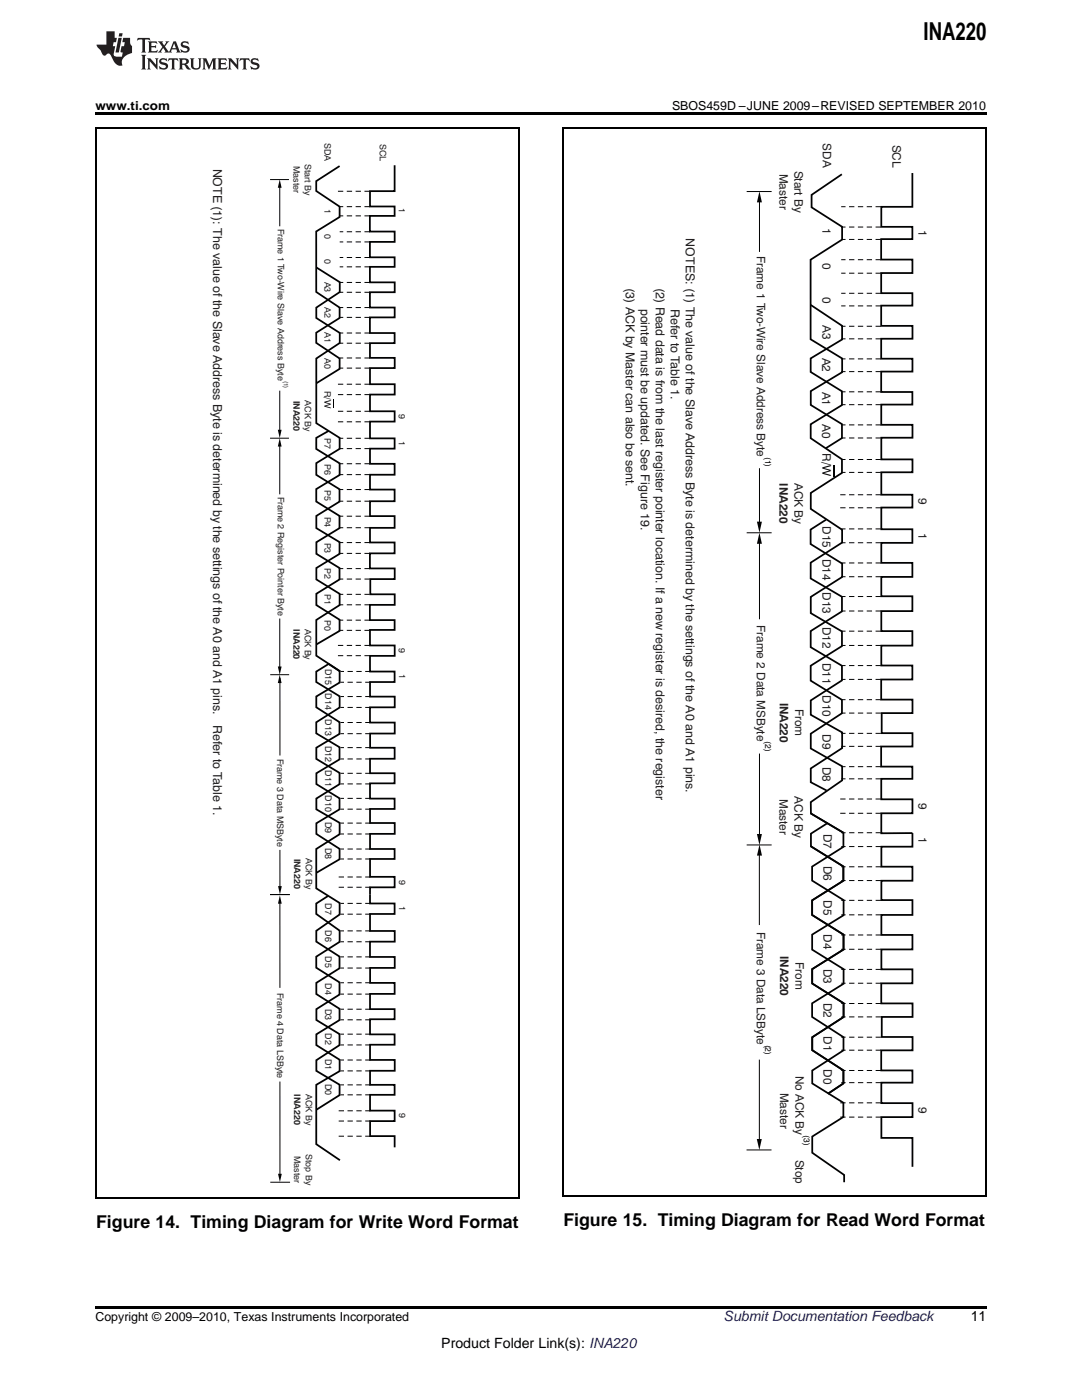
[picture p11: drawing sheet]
<svg xmlns="http://www.w3.org/2000/svg" width="216mm" height="279mm" viewBox="0 0 216 279" stroke-linecap="round" stroke-linejoin="round" font-family="sans-serif">
<g fill="#231f20">
<path d="M27.5 7.6l-.1 .5 .4-.2h.6v.1v2.1l-.2 .4h1l-.3-.4v-2.1l.1-.1h.5l.5 .2-.2-.5zM29.5 8.3l.2 .3v1.5l-.2 .4h1.8l.2-.6a1.04 1.04 0 0 1-1.3 .2v-.7h.6l.3 .2v-.6l-.3 .2h-.6v-.6l.8-.1 .4 .3-.2-.5zM31.5 8.3l.9 1.1-.9 1.1h.8l-.2-.2 .5-.7 .4 .7-.2 .2h1.5l-.1-.2 .1-.4h.9l.1 .4-.2 .2h1l-.3-.3-.7-1.9h-.5l-.9 2-.8-1 .9-1h-.8l.1 .3-.3 .5-.4-.6 .2-.2zM34.7 8.6l.4 1h-.7zM36.3 8.4a.63 .63 0 0 0-.2 .7 .63 .63 0 0 0 .6 .4l.6 .2 .1 .2a.75 .75 0 0 1-.7 .4 .75 .75 0 0 1-.6-.5l.1 .7 .1-.1a1.11 1.11 0 0 0 1.5-.6 1.13 1.13 0 0 0-1.2-.8l-.1-.4a1.04 1.04 0 0 1 1.2 .2l-.2-.5-.1 .1-.5-.2zM28.2 10.9l.2 .4v2.2l-.2 .4h1l-.3-.4v-2.2l.3-.4zM29.3 11.6l.3 .4v1.5l-.3 .4h.8l-.2-.4v-1.3l1.5 1.7v-1.9l.2-.4h-.7l.2 .4v.9l-1.1-1.3zM32 11.8a.62 .62 0 0 0-.2 .7 .62 .62 0 0 0 .6 .4l.6 .1 .1 .3a.76 .76 0 0 1-.7 .3 .76 .76 0 0 1-.6-.4l.1 .7 .1-.1a1.11 1.11 0 0 0 1.5-.6 1.13 1.13 0 0 0-1.2-.8l-.1-.4a1.04 1.04 0 0 1 1.2 .2l-.2-.6-.1 .1-.5-.1zM33.7 11.6l-.2 .6a.61 .61 0 0 1 .8-.3v1.6l-.2 .4h.9l-.2-.4v-1.6a.63 .63 0 0 1 .8 .3l-.2-.6zM35.6 11.6l.3 .4v1.5l-.3 .4h1l-.2-.2v-.8l.5 .2a.76 .76 0 0 0 1.2 .7l-1-1a.58 .58 0 0 0 .6-.5 .58 .58 0 0 0-.5-.6zM36.4 11.9h.1a.45 .45 0 0 1 .5 .1 .45 .45 0 0 1 .1 .5l-.7 .2zM37.9 11.6l.2 .2a2.17 2.17 0 0 0 .3 1.9 .99 .99 0 0 0 1.6-.6v-1.1l.2-.4h-.7l.2 .2a1.92 1.92 0 0 1-.2 1.8 .6 .6 0 0 1-.9-.5v-1.1l.2-.4zM40.4 11.6l.2 .4v1.5l-.2 .4h.7l-.2-.4v-1.4l.8 1.8 .8-1.8v1.4l-.2 .4h.9l-.2-.4v-1.5l.2-.4h-.8l-.6 1.5-.6-1.5zM43.4 11.6l.2 .4v1.5l-.2 .4h1.8l.2-.6a1.04 1.04 0 0 1-1.3 .1v-.6h.5l.4 .2v-.6l-.4 .2h-.5v-.7h.8l.3 .3-.1-.6zM45.5 11.6l.2 .4v1.5l-.2 .4h.7l-.2-.4v-1.3l1.5 1.7v-1.9l.2-.4h-.7l.2 .4v.9l-1.1-1.3zM47.9 11.6l-.1 .6a.61 .61 0 0 1 .8-.3v1.6l-.3 .4h1l-.3-.4 .1-1.6a.63 .63 0 0 1 .7 .3l-.1-.6zM50.2 11.8a.62 .62 0 0 0-.2 .7 .62 .62 0 0 0 .6 .4l.6 .1 .2 .3a.76 .76 0 0 1-.8 .3 .76 .76 0 0 1-.6-.4l.1 .7 .2-.1a1.11 1.11 0 0 0 1.5-.6 1.13 1.13 0 0 0-1.3-.8l-.1-.4a1.04 1.04 0 0 1 1.2 .2l-.1-.6-.2 .1-.5-.1z"/>
<path d="M21.2 6.3v2.6h-1.9l.1 .4 .7 .9a.91 .91 0 0 0 1 .8 .56 .56 0 0 1 .5-.3 .56 .56 0 0 1 .5 .3l.4 .8a1.53 1.53 0 0 0 1.9 1.2 1.54 1.54 0 0 1 1-2.1l.9-.3v-1.4a1.52 1.52 0 0 1-.3-1.6h-1.4l-.2 .8h.5l-.2 .8h-.4l-.2 1v.2l.4 .1-.2 .8a1.93 1.93 0 0 1-1.6-.3l.3-1.8h-.5l.2-.8h.4l.2-.8h-.4v-1.3zM23.6 7.6l-.6 2.9h.7l.6-2.9zM23.8 6.6l-.1 .7h.6l.2-.7z"/>
</g>
<g fill="none" stroke="#010202" stroke-width=".2" stroke-dasharray="1.1 .7" stroke-linecap="butt">
<path d="M175.8 41.3h-7.9M175.8 45.3h-7.9M175.8 47.8h-7.9M175.8 51.8h-7.9M175.8 54.5h-7.9M175.8 58.5h-7.9M175.8 61h-7.9M175.8 65.1h-7.9M175.8 67.6h-7.9M175.8 71.6h-7.9M175.8 74.2h-7.9M175.8 78.2h-7.9"/>
<path d="M175.8 80.8h-7.9M175.8 84.8h-7.9M175.8 87.4h-7.9M175.8 91.7h-7.8M175.8 94.3h-7.8M175.8 98.7h-8.5M175.8 101.3h-8.5M175.8 105.6h-7.9M175.8 108.3h-7.9M175.8 112.4h-7.9M175.8 115.1h-7.9M175.8 119.1h-7.9"/>
<path d="M175.8 121.9h-7.9M175.8 126h-7.9M175.8 128.8h-7.9M175.8 132.8h-7.9M175.8 135.6h-7.9M175.8 139.6h-7.9M175.8 142.3h-7.9M175.8 153h-7.9M175.8 155.4h-7.9M175.8 159.5h-8.5M175.8 162.3h-8.5"/>
</g>
<path d="M149 38.2h5M149 106.3h5M149 168.6h5" fill="none" stroke="#010202" stroke-width=".2"/>
<path d="M151.5 38.2l.5 2.2h-1z" fill="#010202"/>
<path d="M151.5 39.5v10.8M151.5 93.4v11.5" fill="none" stroke="#010202" stroke-width=".2"/>
<g fill="#010202">
<path d="M151 104.1h1l-.5 2.2z"/>
<path d="M151.5 106.3l.5 2.2h-1z"/>
</g>
<path d="M151.5 107.6v16M151.5 150.4v16.9" fill="none" stroke="#010202" stroke-width=".2"/>
<path d="M151 166.4l1 .1-.5 2.1z" fill="#010202"/>
<path d="M166.3 92.8v2.2" fill="none" stroke="#010202" stroke-width=".23"/>
<g fill="none" stroke="#010202" stroke-width=".2" stroke-dasharray="1.1 .7" stroke-linecap="butt">
<path d="M175.8 146.4h-7.9M175.8 149h-7.9M175.8 166.2h-7.9M175.8 169h-7.9M175.8 173h-7.9M175.8 175.7h-7.9M175.8 179.7h-7.9M175.8 182.6h-7.9M175.8 186.6h-7.9M175.8 189.4h-7.9M175.8 193.5h-7.9M175.8 196.2h-7.9"/>
<path d="M175.8 200.3h-7.9M175.8 202.9h-7.9M175.8 207h-7.9M175.8 213.6h-7.9M175.8 216.1h-7.9M175.8 209.6h-7.9M175.8 220.1h-8.5M175.8 222.9h-8.5"/>
</g>
<path d="M168 34.8l-6.1 4.1M182.1 34.5v6.8h-6.2v4h6.2v2.4h-6.3v4.1h6.3v2.7h-6.3v4h6.3v2.5h-6.3v4h6.3v2.6h-6.3v4h6.3v2.6h-6.3v4h6.3v2.5h-6.3v4.1h6.3v2.6h-6.2v4.3h6.2v2.6h-6.2v4.4h6.2v2.6h-6.2v4.3h6.2v2.7h-6.2v4h6.2v2.8h-6.2v3.9h6.2v3h-6.2v4h6.2v2.8h-6.2v4h6.2v2.8h-6.3v4h6.3v2.7h-6.2v4h6.2v2.7h-6.3v4h6.3v2.4h-6.3v4.1h6.3v2.8h-6.2v4h6.2v2.7h-6.2v4h6.2v2.8h-6.2v3.8h6.2v3h-6.2v4h6.2v2.9h-6.2v4h6.2v2.7h-6.3v4.1h6.3v2.7h-6.2v4h6.2v2.6h-6.3v4h6.3v2.5h-6.2v4.1h6.2v2.7h-6.2v4.2h6.2v5.8M161.9 41.3l6.1 4v2.5l-6.3 4v15.9l6.3 3.8v2.8l-6.2 3.8v2.7l6.2 3.8v2.8l-3.3 2.1M161.8 60.9l6.2 4.1v2.8l-6.2 3.7v2.7l6.2 3.9v2.7l-6.2 3.9v2.8l6.2 4.2v2.7l-6.2 4v3.2l6.2 4.1v2.6l-6.2 4v3.1l6.2 3.7v2.9l-6.2 3.9v3.3l6.2 3.7v2.9l-6.2 4v2.9l6.2 3.5v3.1l-6.2 4.1v2.7l3.1 1.7M164.8 103.7l-3.1 2v2.9l6.3 3.9v2.7l-6.2 3.9v3.3l6.2 3.6v2.9l-6.2 4v2.9l6.2 3.9v2.6l-6.2 4.1v3l6.2 3.5v2.8l-6.2 4.4v2.3M161.7 168.9l6.6 4v2.9l-6.2 3.9v2.9l6.2 3.9v3l-6.2 3.9v2.9l6.2 3.9v2.8l-6.2 4v2.6l6.2 4v2.6l-3.1 2.1M161.7 162.3l6.6 3.9v2.8l-6.3 3.9v2.8l6.3 3.9v3.1l-6.2 3.8v3l6.2 3.9v2.9l-6.3 3.9v2.8l6.3 4v2.6l-6.2 4v2.7" fill="none" stroke="#010202" stroke-width=".35"/>
<path d="M149 229.5h4.9" fill="none" stroke="#010202" stroke-width=".2"/>
<path d="M151.6 168.5l.4 2.3h-1z" fill="#010202"/>
<path d="M151.5 169.9v14.7M151.5 211.5v16.7" fill="none" stroke="#010202" stroke-width=".2"/>
<path d="M151 227.3h1l-.5 2.2z" fill="#010202"/>
<path d="M161.9 38.8v2.7M161.7 168.9l6.6 4v2.9l-6.2 3.9v2.9l6.2 3.9v3l-6.2 3.9v2.9l6.2 3.9v2.8l-6.2 4v2.6l6.2 4v2.6l-3.1 2.1M161.7 162.3l6.6 3.9M165.1 164.3l-3.3 2.1v2.6M162.1 216.2l6.2 3.9v2.8l-6.2 3.9v3.3l6.3 4.4v1.4" fill="none" stroke="#010202" stroke-width=".35"/>
<g fill="none" stroke="#010202" stroke-width=".2" stroke-dasharray="1.1 .7" stroke-linecap="butt">
<path d="M73.8 38.2h-6.4M73.8 41.2h-6M73.8 43.1h-6M73.8 46.3h-6M73.8 48.3h-6M73.8 51.4h-6M73.8 53.3h-6M73.8 56.4h-6M73.8 58.3h-6M73.8 61.4h-6M73.8 63.3h-6M73.8 66.5h-6"/>
<path d="M73.8 68.5h-6M73.8 71.4h-6M73.8 73.5h-6M73.8 76.7h-6.4M73.8 78.8h-6.4M73.8 82.1h-6.4M73.8 84.2h-6.4M73.8 87.5h-6M73.8 89.5h-6M73.8 92.6h-6M73.8 94.7h-6M73.8 97.7h-6"/>
<path d="M73.8 100h-6M73.8 103h-6M73.8 105.3h-6M73.8 108.3h-6M73.8 110.4h-6M73.8 113.5h-6M73.8 115.6h-6M73.8 118.6h-6M73.8 120.7h-6M73.8 123.8h-6M73.8 125.8h-6M73.8 128.8h-6.5"/>
<path d="M73.8 130.9h-6.5"/>
</g>
<path d="M53.9 35.8h3.8M53.9 87.5h3.8" fill="none" stroke="#010202" stroke-width=".2"/>
<path d="M55.8 35.8l.4 1.7h-.8z" fill="#010202"/>
<path d="M55.8 36.8v8.4M55.8 78v8.4" fill="none" stroke="#010202" stroke-width=".2"/>
<g fill="#010202">
<path d="M55.4 85.8h.8l-.4 1.6z"/>
<path d="M55.8 87.4l.4 1.7h-.8z"/>
</g>
<path d="M55.8 88.4v10.3M55.8 123.4v10.3" fill="none" stroke="#010202" stroke-width=".2"/>
<path d="M55.4 133h.8l-.4 1.7z" fill="#010202"/>
<path d="M67.8 33.1l-4.7 3v2l4.7 3.1v2.1l-4.7 2.9v12.1l4.7 3.1v2.1l-4.7 2.9v2l4.7 3.1v2.1l-4.7 2.9M78.7 33v5.1h-4.9v3.1h4.9v1.9h-4.9v3.1h5v2.1h-5v3.1h4.9v1.9h-4.9v3h5v2h-5v3.1h5v1.9h-5v3.2h4.9v2h-4.9v2.9h5v2.1h-5v3.2h5v2h-5v3.4h4.9v2h-4.9v3.4h4.9v2h-4.9v3.1h4.9v2.1h-4.9v3h4.9v2.3h-4.9v3h4.9v2.3h-4.9v3h4.9v2.1h-4.9v3h5v2.2h-4.9v3h4.9v2.1h-5v3.1h4.9v1.9h-4.9v3.1h5v2.1h-5v3.1h4.9v2.1h-4.9v2.9h5v2.2h-5v3h5v2.2h-4.9v2.8h4.8v2.2h-4.9v2.9h4.9v2h-4.9v3.1h4.9v2h-4.9v2.9h5v2.1h-5v3h4.9v2h-4.9v3.6h4.9v2.1h-4.9v1.4M63.1 53.4l4.7 2.9v2l-4.7 3.1v2.1l4.7 2.9v2l-4.7 3.1v13l4.7 2.9v2.2l-4.7 2.8v2.4l4.6 2.8v2.5l-4.6 2.9v2.4l4.7 2.8v2.3l-4.7 2.9v2.2l4.7 2.9v2.3l-4.7 2.9v7.2l4.8 3.1M65.6 132.5l-2.5 1.5v2.1l4.7 2.9v2.2l-4.7 2.9v2.3l4.6 2.7v2.5l-4.6 2.7v2.2l4.6 2.8v2.2l-4.6 2.8v2.1l4.7 3v2.1l-4.6 2.7" fill="none" stroke="#010202" stroke-width=".35"/>
<g fill="none" stroke="#010202" stroke-width=".2" stroke-dasharray="1.1 .7" stroke-linecap="butt">
<path d="M73.9 139h-6M73.9 136.2h-6M73.9 134h-6M73.9 159.3h-6M73.9 156.4h-6M73.9 154.3h-6M73.9 151.5h-6M73.9 149.2h-6M73.9 146.4h-6M73.9 144.2h-6M73.9 141.2h-6M73.9 169.4h-6"/>
<path d="M73.9 171.4h-6M73.9 175h-6.4M73.9 177.1h-6.4M73.9 166.4h-6M73.9 164.3h-6M73.9 161.5h-6"/>
</g>
<path d="M66.4 79.7h.1v1.7h-.1z" fill-rule="evenodd" fill="#010202"/>
<path d="M65.6 86l-2.5 1.4v2.2l4.7 2.9v2.3l-4.7 2.8v2.5l4.6 2.9v2.4l-4.6 2.8v2.3l4.6 2.9v2.2l-4.6 2.9v2.3l4.7 2.9v2.2l-4.6 2.7" fill="none" stroke="#010202" stroke-width=".36"/>
<path d="M53.9 134.6h3.8M53.9 235.9h4" fill="none" stroke="#010202" stroke-width=".2"/>
<path d="M55.8 178.7l.4 1.7h-.7z" fill="#010202"/>
<path d="M55.8 179.7l.1 17.4M55.9 215.8v19.3" fill="none" stroke="#010202" stroke-width=".2"/>
<path d="M55.5 234.3h.7l-.3 1.6z" fill="#010202"/>
<path d="M53.9 178.5h3.9" fill="none" stroke="#010202" stroke-width=".2"/>
<path d="M55.8 134.6l.4 1.7h-.8z" fill="#010202"/>
<path d="M55.9 135.3v15.5M55.9 169.6v7.6" fill="none" stroke="#010202" stroke-width=".2"/>
<path d="M55.5 176.8l.7 .1-.3 1.6z" fill="#010202"/>
<path d="M65.5 132.4l2.3 1.6v2.2l-4.7 2.8v2.2l4.6 2.9v2.4l-4.6 2.7v2.3l4.7 2.7v2.3l-4.7 2.9v2.1l4.7 2.7v2.3l-4.7 2.9v7.9l4.7 2.9v2.3l-4.7 3.3v2.1l4.6 3v2.3l-4.6 3v2.2l4.7 2.9v2.3l-4.7 2.8v2.2l4.7 2.9v2.3l-4.7 2.7v11.8l4.7 3.2M65.5 178.8l-2.4 1.5v2.1l4.7 3.3v2.3l-4.7 2.9v2.2l4.6 2.9v2.5l-4.6 2.9v2.2l4.6 2.8v2.2l-4.6 3v2.1l4.7 2.8v2.1l-4.6 2.8" fill="none" stroke="#010202" stroke-width=".36"/>
<g fill="none" stroke="#010202" stroke-width=".2" stroke-dasharray="1.1 .7" stroke-linecap="butt">
<path d="M73.9 198.4h-6M73.9 196.1h-6M73.9 193.2h-6M73.9 191h-6M73.9 188h-6M73.9 185.8h-6M73.9 182.4h-6M73.9 180.3h-6M73.9 216.5h-6M73.9 218.5h-6M73.9 213.7h-6M73.9 211.5h-6"/>
<path d="M73.9 208.5h-6M73.9 206.4h-6M73.9 203.5h-6M73.9 201.4h-6M73.9 221.7h-6.4M73.9 223.7h-6.4M73.9 226.8h-6.4"/>
</g>
<path d="M73.8 178.5v1.8h4.9v2.1h-4.9v3.4h5v2.1h-5v3.1h5v2.2h-4.9v3h4.8v2.2h-4.9v3h4.9v2h-4.9v3h4.9v2.1h-4.9v3h5v2.2h-5v2.8h4.9v2h-4.9v3.2h4.9v2h-4.9v3h4.9v2.3" fill="none" stroke="#010202" stroke-width=".35"/>
<path d="M19 22.5h177.8v.5h-177.8zM19 260.8h177.8v.5h-177.8z" fill="#000"/>
<path d="M19 25.6h84.7M19.2 25.4v213.8M103.5 25.4v213.8M112.2 25.6h84.6M112.4 25.4v213.4M196.7 25.4v213.4M19 239h84.7M112.2 238.7h84.6" fill="none" stroke="#000" stroke-width=".35"/>
<text font-size="4.9" x="184.3" y="7.9">INA220</text>
<g font-size="3.5">
<text x="19.2" y="245">Figure 14. Timing Diagram for Write Word Format</text>
<text x="112.4" y="244.7">Figure 15. Timing Diagram for Read Word Format</text>
</g>
<text font-size="2.8" fill="#0000c8" x="144.4" y="263.6">Submit Documentation Feedback</text>
<g font-size="2.8">
<text x="193.7" y="263.6">11</text>
<text x="88.1" y="269">Product Folder Link(s): INA220</text>
</g>
<g font-size="2.5">
<text x="19" y="21.9">www.ti.com</text>
<text x="134.1" y="21.9">SBOS459D –JUNE 2009–REVISED SEPTEMBER 2010</text>
<text x="19" y="263.6">Copyright © 2009–2010, Texas Instruments Incorporated</text>
</g>
<g font-size="2.5" fill="#231f20">
<text x="42.6" y="33.6" transform="rotate(90 42.6 33.6)">NOTE (1): The value of the Slave Address Byte is determined by the settings of the A0 and A1 pins.</text>
<text x="136.9" y="47.6" transform="rotate(90 136.9 47.6)">NOTES: (1) The value of the Slave Address Byte is determined by the settings of the A0 and A1 pins.</text>
<text x="124.9" y="57.5" transform="rotate(90 124.9 57.5)">(3) ACK by Master can also be sent.</text>
<text x="130.9" y="57.5" transform="rotate(90 130.9 57.5)">(2) Read data is from the last register pointer location. If a new register is desired, the register</text>
<text x="127.9" y="61.6" transform="rotate(90 127.9 61.6)">pointer must be updated. See Figure 19.</text>
<text x="133.9" y="61.7" transform="rotate(90 133.9 61.7)">Refer to Table 1.</text>
<text x="42.6" y="144.7" transform="rotate(90 42.6 144.7)">Refer to Table 1.</text>
</g>
<g font-size="2.3" fill="#231f20">
<text x="164.2" y="28.6" transform="rotate(90 164.2 28.6)">SDA</text>
<text x="178.1" y="28.9" transform="rotate(90 178.1 28.9)">SCL</text>
<text x="155.5" y="34.6" transform="rotate(90 155.5 34.6)">Master</text>
<text x="158.5" y="34.1" transform="rotate(90 158.5 34.1)">Start By</text>
<text x="164.1" y="45.6" transform="rotate(90 164.1 45.6)">1</text>
<text x="183.3" y="45.9" transform="rotate(90 183.3 45.9)">1</text>
<text x="151" y="51.1" transform="rotate(90 151 51.1)">Frame 1 Two-Wire Slave Address Byte</text>
<text x="164.1" y="52.5" transform="rotate(90 164.1 52.5)">0</text>
<text x="164.1" y="59.2" transform="rotate(90 164.1 59.2)">0</text>
<text x="164.1" y="64.8" transform="rotate(90 164.1 64.8)">A3</text>
<text x="164.1" y="71.4" transform="rotate(90 164.1 71.4)">A2</text>
<text x="164.1" y="78.1" transform="rotate(90 164.1 78.1)">A1</text>
<text x="164.1" y="84.6" transform="rotate(90 164.1 84.6)">A0</text>
<text x="164.1" y="90.5" transform="rotate(90 164.1 90.5)">R/W</text>
<text x="155.5" y="96.5" transform="rotate(90 155.5 96.5)">INA220</text>
<text x="158.5" y="96.3" transform="rotate(90 158.5 96.3)">ACK By</text>
<text x="183.3" y="99.4" transform="rotate(90 183.3 99.4)">9</text>
<text x="164.1" y="105" transform="rotate(90 164.1 105)">D15</text>
<text x="183.3" y="106.4" transform="rotate(90 183.3 106.4)">1</text>
<text x="164.1" y="111.5" transform="rotate(90 164.1 111.5)">D14</text>
<text x="164.1" y="118.2" transform="rotate(90 164.1 118.2)">D13</text>
<text x="151" y="124.8" transform="rotate(90 151 124.8)">Frame 2 Data MSByte</text>
<text x="164.1" y="125.1" transform="rotate(90 164.1 125.1)">D12</text>
<text x="164.1" y="132.3" transform="rotate(90 164.1 132.3)">D11</text>
<text x="155.6" y="140.2" transform="rotate(90 155.6 140.2)">INA220</text>
<text x="158.6" y="141.5" transform="rotate(90 158.6 141.5)">From</text>
<text x="164.1" y="138.8" transform="rotate(90 164.1 138.8)">D10</text>
<text x="164.1" y="146.5" transform="rotate(90 164.1 146.5)">D9</text>
<text x="164.1" y="153.1" transform="rotate(90 164.1 153.1)">D8</text>
<text x="155.5" y="159.4" transform="rotate(90 155.5 159.4)">Master</text>
<text x="158.5" y="158.9" transform="rotate(90 158.5 158.9)">ACK By</text>
<text x="183.2" y="160.3" transform="rotate(90 183.2 160.3)">9</text>
<text x="164.3" y="166.4" transform="rotate(90 164.3 166.4)">D7</text>
<text x="183.3" y="167" transform="rotate(90 183.3 167)">1</text>
<text x="164.3" y="172.8" transform="rotate(90 164.3 172.8)">D6</text>
<text x="164.3" y="179.6" transform="rotate(90 164.3 179.6)">D5</text>
<text x="151" y="186" transform="rotate(90 151 186)">Frame 3 Data LSByte</text>
<text x="155.7" y="190.8" transform="rotate(90 155.7 190.8)">INA220</text>
<text x="164.3" y="186.5" transform="rotate(90 164.3 186.5)">D4</text>
<text x="158.7" y="192.1" transform="rotate(90 158.7 192.1)">From</text>
<text x="164.3" y="193.3" transform="rotate(90 164.3 193.3)">D3</text>
<text x="164.3" y="200.1" transform="rotate(90 164.3 200.1)">D2</text>
<text x="164.3" y="206.8" transform="rotate(90 164.3 206.8)">D1</text>
<text x="158.7" y="214.7" transform="rotate(90 158.7 214.7)">No ACK By</text>
<text x="164.3" y="213.4" transform="rotate(90 164.3 213.4)">D0</text>
<text x="155.7" y="218.1" transform="rotate(90 155.7 218.1)">Master</text>
<text x="183.2" y="221" transform="rotate(90 183.2 221)">9</text>
<text x="158.7" y="231.4" transform="rotate(90 158.7 231.4)">Stop</text>
</g>
<g font-size="1.8" fill="#231f20">
<text x="64.8" y="28.5" transform="rotate(90 64.8 28.5)">SDA</text>
<text x="75.8" y="28.7" transform="rotate(90 75.8 28.7)">SCL</text>
<text x="58.6" y="33.1" transform="rotate(90 58.6 33.1)">Master</text>
<text x="60.8" y="32.7" transform="rotate(90 60.8 32.7)">Start By</text>
<text x="64.8" y="41.7" transform="rotate(90 64.8 41.7)">1</text>
<text x="79.6" y="41.6" transform="rotate(90 79.6 41.6)">1</text>
<text x="55.4" y="45.6" transform="rotate(90 55.4 45.6)">Frame 1 Two-Wire Slave Address Byte</text>
<text x="64.8" y="46.7" transform="rotate(90 64.8 46.7)">0</text>
<text x="64.8" y="51.8" transform="rotate(90 64.8 51.8)">0</text>
<text x="64.8" y="56.2" transform="rotate(90 64.8 56.2)">A3</text>
<text x="64.8" y="61.3" transform="rotate(90 64.8 61.3)">A2</text>
<text x="64.8" y="66.3" transform="rotate(90 64.8 66.3)">A1</text>
<text x="64.8" y="71.4" transform="rotate(90 64.8 71.4)">A0</text>
<text x="64.8" y="78" transform="rotate(90 64.8 78)">R/W</text>
<text x="58.6" y="80" transform="rotate(90 58.6 80)">INA220</text>
<text x="60.8" y="79.9" transform="rotate(90 60.8 79.9)">ACK By</text>
<text x="79.6" y="82.6" transform="rotate(90 79.6 82.6)">9</text>
<text x="64.8" y="87.4" transform="rotate(90 64.8 87.4)">P7</text>
<text x="79.6" y="88" transform="rotate(90 79.6 88)">1</text>
<text x="64.8" y="92.5" transform="rotate(90 64.8 92.5)">P6</text>
<text x="55.4" y="99.1" transform="rotate(90 55.4 99.1)">Frame 2 Register Pointer Byte</text>
<text x="64.8" y="97.8" transform="rotate(90 64.8 97.8)">P5</text>
<text x="64.8" y="103.1" transform="rotate(90 64.8 103.1)">P4</text>
<text x="64.8" y="108.3" transform="rotate(90 64.8 108.3)">P3</text>
<text x="64.8" y="113.4" transform="rotate(90 64.8 113.4)">P2</text>
<text x="64.8" y="118.6" transform="rotate(90 64.8 118.6)">P1</text>
<text x="58.6" y="125.6" transform="rotate(90 58.6 125.6)">INA220</text>
<text x="60.8" y="125.5" transform="rotate(90 60.8 125.5)">ACK By</text>
<text x="64.8" y="123.7" transform="rotate(90 64.8 123.7)">P0</text>
<text x="79.6" y="129.3" transform="rotate(90 79.6 129.3)">9</text>
<text x="64.9" y="133.5" transform="rotate(90 64.9 133.5)">D15</text>
<text x="79.7" y="134.6" transform="rotate(90 79.7 134.6)">1</text>
<text x="64.9" y="138.4" transform="rotate(90 64.9 138.4)">D14</text>
<text x="64.9" y="143.6" transform="rotate(90 64.9 143.6)">D13</text>
<text x="64.9" y="148.8" transform="rotate(90 64.9 148.8)">D12</text>
<text x="55.3" y="151.5" transform="rotate(90 55.3 151.5)">Frame 3 Data MSByte</text>
<text x="64.9" y="153.7" transform="rotate(90 64.9 153.7)">D11</text>
<text x="64.9" y="158.7" transform="rotate(90 64.9 158.7)">D10</text>
<text x="64.9" y="164" transform="rotate(90 64.9 164)">D9</text>
<text x="58.7" y="171.3" transform="rotate(90 58.7 171.3)">INA220</text>
<text x="61" y="171.2" transform="rotate(90 61 171.2)">ACK By</text>
<text x="64.9" y="169.2" transform="rotate(90 64.9 169.2)">D8</text>
<text x="79.7" y="175.6" transform="rotate(90 79.7 175.6)">9</text>
<text x="64.9" y="180.3" transform="rotate(90 64.9 180.3)">D7</text>
<text x="64.9" y="185.6" transform="rotate(90 64.9 185.6)">D6</text>
<text x="79.7" y="180.9" transform="rotate(90 79.7 180.9)">1</text>
<text x="64.9" y="190.9" transform="rotate(90 64.9 190.9)">D5</text>
<text x="64.9" y="196.2" transform="rotate(90 64.9 196.2)">D4</text>
<text x="55.3" y="198.2" transform="rotate(90 55.3 198.2)">Frame 4 Data LSByte</text>
<text x="64.9" y="201.3" transform="rotate(90 64.9 201.3)">D3</text>
<text x="64.9" y="206.2" transform="rotate(90 64.9 206.2)">D2</text>
<text x="64.9" y="211.3" transform="rotate(90 64.9 211.3)">D1</text>
<text x="58.7" y="218.4" transform="rotate(90 58.7 218.4)">INA220</text>
<text x="61" y="218.3" transform="rotate(90 61 218.3)">ACK By</text>
<text x="64.9" y="216.3" transform="rotate(90 64.9 216.3)">D0</text>
<text x="79.7" y="222.2" transform="rotate(90 79.7 222.2)">9</text>
<text x="58.7" y="230.7" transform="rotate(90 58.7 230.7)">Master</text>
<text x="61" y="230.3" transform="rotate(90 61 230.3)">Stop By</text>
</g>
<g font-size="1.7" fill="#010202">
<text x="152.7" y="91.1" transform="rotate(90 152.7 91.1)">(1)</text>
<text x="152.7" y="147.9" transform="rotate(90 152.7 147.9)">(2)</text>
<text x="152.7" y="208.5" transform="rotate(90 152.7 208.5)">(2)</text>
<text x="160.4" y="226.6" transform="rotate(90 160.4 226.6)">(3)</text>
</g>
<text font-size="1.2" fill="#231f20" x="56.7" y="76" transform="rotate(90 56.7 76)">(1)</text>
</svg>
